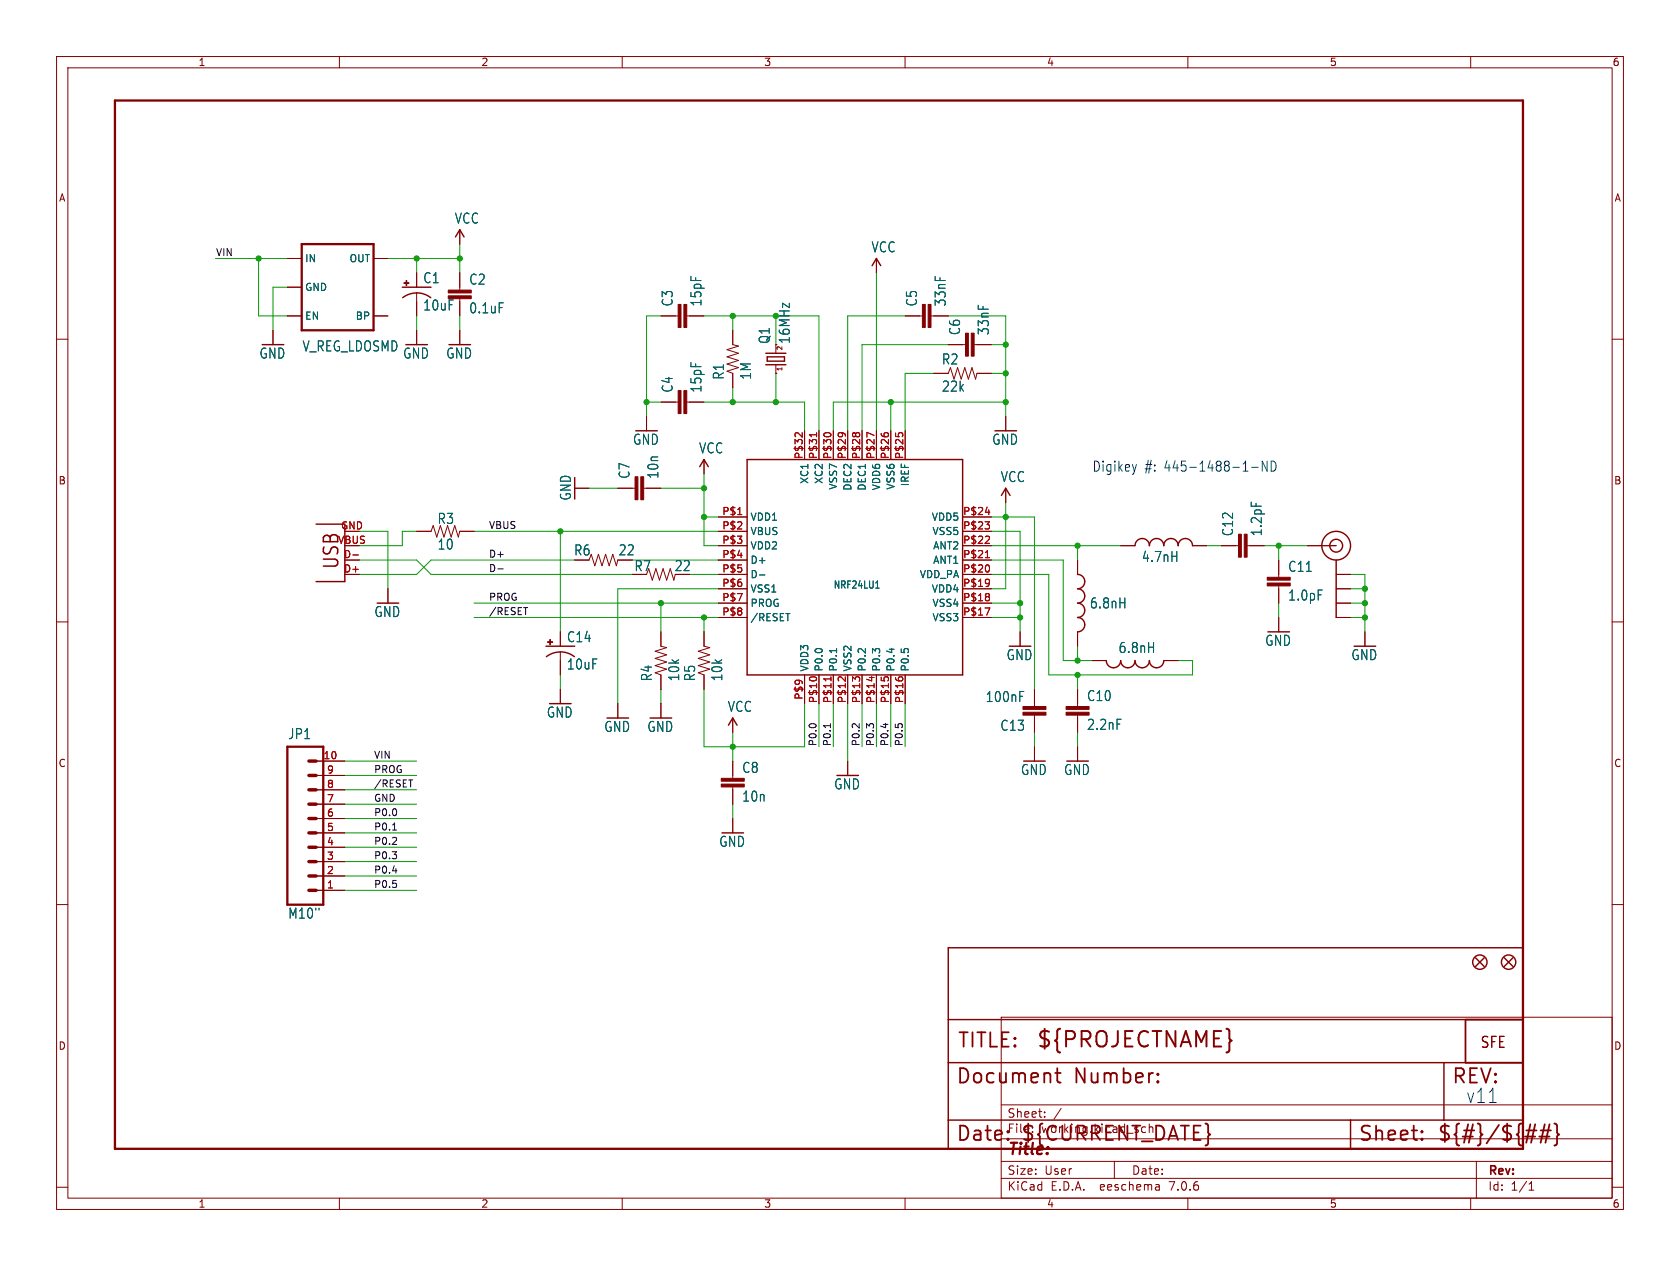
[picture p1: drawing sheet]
<svg xmlns="http://www.w3.org/2000/svg" width="297mm" height="224mm" viewBox="0 0 297 224" stroke-linecap="round" stroke-linejoin="round" font-family="sans-serif">
<g fill="none" stroke="#840000" stroke-width=".18">
<path d="M10 10h277v203.9h-277zM12 12h273v199.9h-273zM60 10v2M110 10v2M160 10v2M210 10v2M260 10v2M10 60h2M48.3 58.4v2.6M50.8 45.7h2.5M50.8 50.8h2.5M50.8 55.9h2.5"/>
<path d="M66 45.7h2.6M66 55.9h2.6M73.7 48.3v2.5M73.7 51.8v4.1M73.7 58.4v2.6M81.3 40.6v2.6M81.3 48.3v3M81.3 52.8v3.1M81.3 58.4v2.6M116.8 55.9h3.1M121.4 55.9h3.1M129.5 58.4v2.6l1.1 .2-2.1 .6 2.1 .7-2.1 .6 2.1 .7-2.1 .6 2.1 .6-2.1 .7 1 .3v2.6"/>
<path d="M154.9 45.7v2.6M160 55.9h3.1M164.6 55.9h3M285 60h2M114.3 73.7v2.5M116.8 71.1h3.1M121.4 71.1h3.1M137.2 66h.1M137.2 61v1.5M137.2 64.5v1.5M142.2 76.2v5.1M144.8 76.2v5.1"/>
<path d="M147.3 76.2v5.1M149.9 76.2v5.1M152.4 76.2v5.1M154.9 76.2v5.1M157.5 76.2v5.1M160 76.2v5.1M165.1 66h2.5l.4-1 .7 2.1 .6-2.1 .6 2.1 .7-2.1 .6 2.1 .6-2.1 .7 2.1 .2-1.1h2.6M167.6 61h3.1M172.2 61h3.1M177.8 73.7v2.5M61 99.1h2.5M73.7 94h2.5l.4-1 .6 2 .7-2 .6 2 .6-2 .7 2 .6-2 .6 2 .3-1h2.5"/>
<path d="M101.6 86.4h2.5M104.5 98l.7 2.1 .6-2.1 .6 2.1 .7-2.1 .6 2.1 .6-2.1 .7 2.1 .2-1M109.2 86.4h3.1M113.8 86.4h3M124.5 81.3v2.5M127 91.4h5.1M127 94h5.1M127 99.1h5.1M127 96.5h5.1M170.2 91.4h5.1M170.2 94h5.1M170.2 99.1h5.1"/>
<path d="M170.2 96.5h5.1M177.8 86.4v2.5M190.5 99.1v2.5M198.1 96.5h2.6M210.8 96.5h2.6M215.9 96.5h3M220.5 96.5h3M226.1 99.1v3M231.1 96.5h5.1M10 110h2M68.6 104.1v2.6M99.1 111.8v2.5"/>
<path d="M99.1 115.3v4.1M114.7 100.6l.6 2 .7-2 .6 2 .6-2 .7 2 .6-2 .6 2 .3-1M116.8 111.8v2.5l1.1 .3-2.1 .6 2.1 .6-2.1 .7 2.1 .6-2.1 .6 2.1 .7-2.1 .6 1 .4v2.5M124.5 111.8v2.5l1 .3-2.1 .6 2.1 .6-2.1 .7 2.1 .6-2.1 .6 2.1 .7-2.1 .6 1.1 .4v2.5M127 109.2h5.1M127 106.7h5.1M127 104.1h5.1M127 101.6h5.1M142.2 119.4v5.1M144.8 119.4v5.1M147.3 119.4v5.1M149.9 119.4v5.1"/>
<path d="M152.4 119.4v5.1M154.9 119.4v5.1M157.5 119.4v5.1M160 119.4v5.1M170.2 109.2h5.1M170.2 106.7h5.1M170.2 104.1h5.1M170.2 101.6h5.1M180.3 111.8v2.5M190.5 111.8v2.5M193 116.8h2.6M205.7 116.8h2.6"/>
<path d="M226.1 103.6v3.1M226.1 109.2v2.6M236.2 109.2h2.6M236.2 106.7h2.6M236.2 104.1h2.6M236.2 101.6h2.6M241.3 111.8v2.5M285 110h2M55.9 134.6h5.1M55.9 139.7h5.1M55.9 137.2h5.1M99.1 121.9v2.6"/>
<path d="M109.2 124.5v2.5M116.8 124.5v2.5M129.5 127v2.5M129.5 134.6v3.1M129.5 139.2v3M149.9 134.6v2.6M182.9 121.9v3.1M182.9 126.5v3M182.9 132.1v2.5M190.5 121.9v3.1M190.5 126.5v3M190.5 132.1v2.5"/>
<path d="M10 160h2M55.9 157.5h5.1M55.9 154.9h5.1M55.9 152.4h5.1M55.9 149.9h5.1M55.9 147.3h5.1M55.9 144.8h5.1M55.9 142.2h5.1M129.5 144.8v2.5M285 160h2M177 179.9h108v32h-108zM177 195.4h108"/>
<path d="M184.7 197.5v.1M184.7 196.7v.1M187.6 196l-1.3 2M10 210h2M60 211.9v2M110 211.9v2M160 211.9v2M177 208.4h108M177 205.4h108M177 201.4h108M197 205.4v3M204.9 209.6l.1 .9"/>
<path d="M205 210.4l-.2 .1M205 209.9h-.2M210 211.9v2M260 211.9v2M261 205.4v6.5M270.3 210.5h.9M270.3 209.4l.4-.4v1.5M285 210h2"/>
</g>
<g fill="#840000" stroke="#840000" stroke-width=".18">
<path d="M113.3 84.3h.5v4.1h-.5z"/>
<path d="M112.3 84.3h.5v4.1h-.5z"/>
<path d="M188.5 126h4v.5h-4z"/>
<path d="M188.5 125h4v.5h-4z"/>
<path d="M71.4 50h.9v.1h-.9z"/>
<path d="M71.8 49.6h.1v.9h-.1z"/>
<path d="M180.8 125h4.1v.5h-4.1z"/>
<path d="M180.8 126h4.1v.5h-4.1z"/>
<path d="M127.5 138.7h4.1v.5h-4.1z"/>
<path d="M127.5 137.7h4.1v.5h-4.1z"/>
<path d="M79.2 52.3h4.1v.5h-4.1z"/>
<path d="M79.2 51.3h4.1v.5h-4.1z"/>
<path d="M96.8 113.5h.9v.1h-.9z"/>
<path d="M97.2 113.1h.1v.9h-.1z"/>
<path d="M171.7 58.9h.5v4.1h-.5z"/>
<path d="M170.7 58.9h.5v4.1h-.5z"/>
<path d="M120.9 69.1h.5v4.1h-.5z"/>
<path d="M119.9 69.1h.5v4.1h-.5z"/>
<path d="M220 94.5h.5v4.1h-.5z"/>
<path d="M218.9 94.5h.6v4.1h-.6z"/>
<path d="M164.1 53.8h.5v4.1h-.5z"/>
<path d="M163.1 53.8h.5v4.1h-.5z"/>
<path d="M224 103.1h4.1v.5h-4.1z"/>
<path d="M224 102.1h4.1v.5h-4.1z"/>
<path d="M120.9 53.8h.5v4.1h-.5z"/>
<path d="M119.9 53.8h.5v4.1h-.5z"/>
</g>
<g fill="none" stroke="#840000" stroke-width=".25">
<path d="M71.1 50.8h5.1M71.2 52.7a4.1 4.1 0 0 1 4.9 0M80.5 41.9l.8-1.3 .7 1.3M154.2 47l.7-1.3 .8 1.3M135.4 64.5h3.5M135.4 62.5h3.5M135.6 63.1h3.1v.8h-3.1zM55.9 92.7h5.1v10.2h-5.1M123.7 82.6l.8-1.3 .7 1.3M132.1 81.3h38.1v38.1h-38.1zM177 87.6l.8-1.2 .8 1.2M200.7 96.5a1.27 1.27 0 0 1 1.2-1.2 1.27 1.27 0 0 1 1.3 1.2 1.27 1.27 0 0 1 1.3-1.2 1.27 1.27 0 0 1 1.2 1.2 1.27 1.27 0 0 1 1.3-1.2 1.27 1.27 0 0 1 1.3 1.2 1.27 1.27 0 0 1 1.2-1.2 1.27 1.27 0 0 1 1.3 1.2"/>
<path d="M236.2 99.1v10.1M96.5 114.3h5.1M96.6 116.2a4.1 4.1 0 0 1 4.9 0M190.5 101.6a1.27 1.27 0 0 1 1.3 1.3 1.27 1.27 0 0 1-1.3 1.2 1.27 1.27 0 0 1 1.3 1.3 1.27 1.27 0 0 1-1.3 1.3 1.27 1.27 0 0 1 1.3 1.3 1.27 1.27 0 0 1-1.3 1.2 1.27 1.27 0 0 1 1.3 1.3 1.27 1.27 0 0 1-1.3 1.3M195.6 116.8a1.27 1.27 0 0 0 1.2 1.3 1.27 1.27 0 0 0 1.3-1.3 1.27 1.27 0 0 0 1.3 1.3 1.27 1.27 0 0 0 1.3-1.3 1.27 1.27 0 0 0 1.2 1.3 1.27 1.27 0 0 0 1.3-1.3 1.27 1.27 0 0 0 1.3 1.3 1.27 1.27 0 0 0 1.2-1.3M128.8 128.3l.7-1.3 .8 1.3M167.6 167.6h101.6v35.6h-101.6zM260.9 169.4l1.5 1.5M262.4 169.4l-1.5 1.5M265.9 169.4l1.6 1.5M267.5 169.4l-1.6 1.5M167.6 188h101.6"/>
<path d="M167.6 180.3h101.6M167.6 198.1h101.6M238.8 198.1v5.1M255.3 188v10.1M259.1 180.3v7.7"/>
<circle cx="236.2" cy="96.5" r="2.54"/>
<circle cx="236.2" cy="96.5" r="1.14"/>
<circle cx="261.6" cy="170.2" r="1.27"/>
<circle cx="266.7" cy="170.2" r="1.27"/>
</g>
<g fill="none" stroke="#a90000" stroke-width=".18">
<path d="M141.8 76.5v.8l-.7-.7-.3-.1-.2 .2M144.4 76.5v.8M145.8 76.7l.3-.2 .7 .2M148.2 76.7l.1-.1a1.07 1.07 0 0 1 1 .1M148.7 76.5l.2 .2M150.8 76.7l.2-.2 .2 .2M151.3 76.7l.2-.2 .4 .2M154.5 77l-1.2-.5v.8M156.3 76.7l.2-.2 .5 .2M158.3 76.6v.6M158.9 76.7l.2-.2 .4 .2M62.4 98.2h.9"/>
<path d="M130.4 91h.7M174.1 92.3h.8l-.4 .5M174.2 98.6h.7M174.2 90.6h.8M174.8 92.8l.1 .2-.1 .5M174.8 94.9l.1 .2v.3l-.8 .7h.8M143.2 119.8l.4-.1 .6 .1M146.9 119.7v.7M149.4 119.7v.8l-.7-.7-.3-.1-.2 .1M151.3 119.8l.1-.1 .5 .1M154.1 119.7v.7M155.8 119.8v.6"/>
<path d="M156.3 119.8l.2-.1 .5 .1M158.9 119.8l.2-.1 .4 .1M174.1 107.5h.9l-.6 1.3M174.8 105.1l.1 .1-.1 .3M174.8 100l.1 .4-.1 .7M174.8 102.5l.1 .1a1.07 1.07 0 0 1-.2 1M174.8 105.6l.1 .2-.1 .4M174.9 103l-.1 .2M151.2 120.1l-.5-.4v.8"/>
</g>
<path d="M134.3 101.7h.9M138.9 108.5h.7M147.9 114.7v.7M154.8 104h.6M157.6 114.7v.7M180.3 122.3h.7" fill="none" stroke="#006464" stroke-width=".18"/>
<g fill="none" stroke="#840000" stroke-width=".32">
<path d="M186.5 189.8h1M186.9 188.9v2.2l.1 .3 .5 .1M204.7 191.2l.1 .2-.1 .1M204.7 191.2l-.1 .2 .1 .1M204.7 189.9v.2M204.7 191.2v.3M204.7 189.9l.1 .1-.1 .1M204.7 189.9l-.1 .1 .1 .1M269.8 199.9h1.8M271.4 198.9l-.7 3.2M272.4 199.9h1.8M273.1 198.9l-.7 3.2"/>
<path d="M273.9 198.9l-.7 3.2M274.8 198.7l.3 .2 .2 .2v1.2l.3 .4-.3 .3v1.2l-.2 .3-.3 .1M178.2 201.4l.1 .1-.1 .1M251.4 201.4l.1 .1-.1 .1M251.4 201.4l-.1 .1 .1 .1M251.4 200.1v.2M251.4 201.4v.2M251.4 200.1l.1 .1-.1 .1M251.4 200.1l-.1 .1 .1 .1M269.6 201h1.8M272.1 201h1.8"/>
</g>
<path d="M20.3 17.8h248.9v185.4h-248.9zM53.3 43.2h12.7v15.2h-12.7zM50.8 132.1h6.3v27.9h-6.3z" fill="none" stroke="#840000" stroke-width=".41"/>
<path d="M54.6 139.7h1.3M54.6 137.2h1.3M54.6 134.6h1.3M54.6 157.5h1.3M54.6 154.9h1.3M54.6 152.4h1.3M54.6 149.9h1.3M54.6 147.3h1.3M54.6 144.8h1.3M54.6 142.2h1.3" fill="none" stroke="#840000" stroke-width=".61"/>
<path d="M88 100.6h.9M92.6 107.5h.7M72.2 138h.8M146.8 128v.7M156.6 127.9v.8M69.4 146.8h.7M69.4 154h.8" fill="none" stroke="#0f0f0f" stroke-width=".18"/>
<path d="M200.9 82.2l-.3 1.1M221.3 82.7h1.1M224 81.6v1.7l-.8-1.7v1.7M224.7 81.6a.94 .94 0 0 1 .9 .6 .94 .94 0 0 1-.3 1.1h-.6z" fill="none" stroke="#0000c2" stroke-width=".18"/>
<g fill="none" stroke="#009600" stroke-width=".18">
<path d="M38.1 45.7h12.7M45.7 45.7v10.2h5.1M50.8 50.8h-2.5v7.6M68.6 45.7h12.7M73.7 45.7v2.6M73.7 55.9v2.5M81.3 43.2v5.1M81.3 55.9v2.5M116.8 55.9h-2.5v17.8M124.5 55.9h20.3v20.3M129.5 55.9v2.5M137.2 55.9v5.1"/>
<path d="M154.9 48.3v27.9M160 55.9h-10.1v20.3M167.6 55.9h10.2v17.8M114.3 71.1h2.5M124.5 71.1h17.7v5.1M129.5 68.6v2.5M137.2 66v5.1M157.5 71.1v5.1M165.1 66h-5.1v10.2M167.6 61h-15.2v15.2M175.3 61h2.5M175.3 66h2.5"/>
<path d="M177.8 71.1h-30.5v5.1M63.5 94h5.1v10.1M63.5 99.1h10.2l2.5 2.5h35.6M73.7 94h-2.6v2.5h-7.6M83.8 94h43.2M99.1 94v17.8M101.6 99.1h-25.4l-2.5 2.5h-10.2M104.1 86.4h5.1M111.8 99.1h15.2M116.8 86.4h7.7M124.5 83.8v12.7h2.5M124.5 91.4h2.5"/>
<path d="M175.3 94h5v17.8M175.3 91.4h7.6v30.5M175.3 96.5h22.8M175.3 99.1h12.7v17.7h5M177.8 88.9v15.2h-2.5M190.5 96.5v2.6M213.4 96.5h2.5M223.5 96.5h7.6M226.1 96.5v2.6M83.8 109.2h43.2M83.8 106.7h43.2M99.1 119.4v2.5"/>
<path d="M116.8 106.7v5.1M121.9 101.6h5.1M124.5 109.2v2.6M127 104.1h-17.8v20.4M175.3 109.2h5M175.3 106.7h5M175.3 101.6h10.1v17.8h25.4v-2.6h-2.5M190.5 114.3v2.5M190.5 119.4v2.5M226.1 106.7v2.5M238.8 109.2h2.5M238.8 101.6h2.5v10.2"/>
<path d="M238.8 106.7h2.5M238.8 104.1h2.5M61 134.6h12.7M61 139.7h12.7M61 137.2h12.7M116.8 121.9v2.6M124.5 121.9v10.2h17.7v-7.6M129.5 129.5v5.1M144.8 124.5v7.6M147.3 124.5v7.6M149.9 124.5v10.1M152.4 124.5v7.6"/>
<path d="M154.9 124.5v7.6M157.5 124.5v7.6M160 124.5v7.6M182.9 129.5v2.6M190.5 129.5v2.6M61 149.9h12.7M61 152.4h12.7M61 154.9h12.7M61 147.3h12.7M61 157.5h12.7M61 144.8h12.7M61 142.2h12.7"/>
<path d="M129.5 142.2v2.6"/>
</g>
<g fill="#009600" stroke="#009600" stroke-width=".18">
<circle cx="241.3" cy="106.7" r=".46"/>
<circle cx="241.3" cy="104.1" r=".46"/>
<circle cx="241.3" cy="109.2" r=".46"/>
<circle cx="73.7" cy="45.7" r=".46"/>
<circle cx="81.3" cy="45.7" r=".46"/>
<circle cx="45.7" cy="45.7" r=".46"/>
<circle cx="116.8" cy="106.7" r=".46"/>
<circle cx="129.5" cy="132.1" r=".46"/>
<circle cx="124.5" cy="109.2" r=".46"/>
<circle cx="99.1" cy="94" r=".46"/>
<circle cx="177.8" cy="61" r=".46"/>
<circle cx="180.3" cy="109.2" r=".46"/>
<circle cx="180.3" cy="106.7" r=".46"/>
<circle cx="157.5" cy="71.1" r=".46"/>
<circle cx="177.8" cy="66" r=".46"/>
<circle cx="177.8" cy="71.1" r=".46"/>
<circle cx="137.2" cy="55.9" r=".46"/>
<circle cx="129.5" cy="55.9" r=".46"/>
<circle cx="137.2" cy="71.1" r=".46"/>
<circle cx="129.5" cy="71.1" r=".46"/>
<circle cx="124.5" cy="91.4" r=".46"/>
<circle cx="124.5" cy="86.4" r=".46"/>
<circle cx="190.5" cy="96.5" r=".46"/>
<circle cx="190.5" cy="119.4" r=".46"/>
<circle cx="190.5" cy="116.8" r=".46"/>
<circle cx="177.8" cy="91.4" r=".46"/>
<circle cx="226.1" cy="96.5" r=".46"/>
<circle cx="114.3" cy="71.1" r=".46"/>
</g>
<text font-size="3.8" fill="#840000" x="183.1" y="185.7">${PROJECTNAME}</text>
<g font-size="3.5" fill="#840000">
<text x="60.2" y="100.8" transform="rotate(-90 60.2 100.8)">USB</text>
<text x="169.2" y="185.7">TITLE:</text>
<text x="168.9" y="192.1">Document</text>
<text x="189.9" y="192.1">Number:</text>
<text x="256.5" y="192.1">REV:</text>
<text x="168.9" y="202.2">Date:</text>
<text x="180.3" y="202.2">${CURRENT_DATE}</text>
<text x="240" y="202.2">Sheet:</text>
<text x="254" y="202.2">${#}/${##}</text>
</g>
<text font-size="3.5" fill="#0000c2" x="259.1" y="195.3">v11</text>
<text font-size="2.8" fill="#840000" x="178" y="204.8">Title:</text>
<text font-size="2.7" fill="#840000" x="261.6" y="185.6">SFE</text>
<g font-size="2.5" fill="#006464">
<text x="80.3" y="39.8">VCC</text>
<text x="154" y="44.8">VCC</text>
<text x="74.7" y="50.3">C1</text>
<text x="82.9" y="50.6">C2</text>
<text x="74.7" y="55.1">10uF</text>
<text x="82.9" y="55.6">0.1uF</text>
<text x="119.1" y="54.3" transform="rotate(-90 119.1 54.3)">C3</text>
<text x="124.2" y="54.3" transform="rotate(-90 124.2 54.3)">15pF</text>
<text x="162.3" y="54.3" transform="rotate(-90 162.3 54.3)">C5</text>
<text x="167.4" y="54.3" transform="rotate(-90 167.4 54.3)">33nF</text>
<text x="169.9" y="59.4" transform="rotate(-90 169.9 59.4)">C6</text>
<text x="175" y="59.4" transform="rotate(-90 175 59.4)">33nF</text>
<text x="45.8" y="63.6">GND</text>
<text x="53.4" y="62.4">V_REG_LDOSMD</text>
<text x="71.2" y="63.6">GND</text>
<text x="78.8" y="63.6">GND</text>
<text x="139.8" y="60.9" transform="rotate(-90 139.8 60.9)">16MHz</text>
<text x="166.4" y="64.7">R2</text>
<text x="119.1" y="69.5" transform="rotate(-90 119.1 69.5)">C4</text>
<text x="124.2" y="69.5" transform="rotate(-90 124.2 69.5)">15pF</text>
<text x="128.2" y="67.3" transform="rotate(-90 128.2 67.3)">R1</text>
<text x="133" y="67.3" transform="rotate(-90 133 67.3)">1M</text>
<text x="166.4" y="69.5">22k</text>
<text x="111.8" y="78.9">GND</text>
<text x="123.5" y="80.4">VCC</text>
<text x="175.3" y="78.9">GND</text>
<text x="101.2" y="88.6" transform="rotate(-90 101.2 88.6)">GND</text>
<text x="111.5" y="84.8" transform="rotate(-90 111.5 84.8)">C7</text>
<text x="116.6" y="84.8" transform="rotate(-90 116.6 84.8)">10n</text>
<text x="176.8" y="85.5">VCC</text>
<text x="77.3" y="92.9">R3</text>
<text x="218.2" y="94.9" transform="rotate(-90 218.2 94.9)">C12</text>
<text x="223.3" y="94.9" transform="rotate(-90 223.3 94.9)">1.2pF</text>
<text x="77.3" y="97.4">10</text>
<text x="201.8" y="99.6">4.7nH</text>
<text x="227.6" y="101.4">C11</text>
<text x="192.6" y="107.8">6.8nH</text>
<text x="227.6" y="106.4">1.0pF</text>
<text x="66.1" y="109.4">GND</text>
<text x="100.1" y="113.8">C14</text>
<text x="100.1" y="118.6">10uF</text>
<text x="177.9" y="117">GND</text>
<text x="197.7" y="115.7">6.8nH</text>
<text x="223.6" y="114.4">GND</text>
<text x="238.8" y="117">GND</text>
<text x="115.5" y="120.6" transform="rotate(-90 115.5 120.6)">R4</text>
<text x="120.3" y="120.6" transform="rotate(-90 120.3 120.6)">10k</text>
<text x="123.1" y="120.6" transform="rotate(-90 123.1 120.6)">R5</text>
<text x="127.9" y="120.6" transform="rotate(-90 127.9 120.6)">10k</text>
<text x="174.2" y="124.4">100nF</text>
<text x="192.1" y="124.2">C10</text>
<text x="50.9" y="131">JP1</text>
<text x="96.6" y="127.1">GND</text>
<text x="106.7" y="129.7">GND</text>
<text x="114.4" y="129.7">GND</text>
<text x="128.6" y="126.1">VCC</text>
<text x="176.8" y="129.5">C13</text>
<text x="192.1" y="129.3">2.2nF</text>
<text x="131.1" y="136.9">C8</text>
<text x="180.4" y="137.3">GND</text>
<text x="188" y="137.3">GND</text>
<text x="131.1" y="142">10n</text>
<text x="147.4" y="139.8">GND</text>
<text x="127.1" y="150">GND</text>
<text x="50.9" y="162.7">M10&quot;</text>
</g>
<g font-size="2.5" fill="#840000">
<text x="136.3" y="60.9" transform="rotate(-90 136.3 60.9)">Q1</text>
<text x="101.4" y="98.5">R6</text>
<text x="109.3" y="98.4">22</text>
<text x="112.1" y="101.3">R7</text>
<text x="119.2" y="101.2">22</text>
</g>
<g font-size="2.5" fill="#0000c2">
<text x="193" y="83.6">Digikey</text>
<text x="202.3" y="83.6">#:</text>
<text x="205.9" y="83.6">445-1488-1-ND</text>
</g>
<g font-size="2.1" fill="#840000">
<text x="178" y="197.9">Sheet:</text>
<text x="178" y="200.6">File:</text>
<text x="184.1" y="200.6">working.kicad_sch</text>
<text x="178" y="208">Size:</text>
<text x="184.7" y="208">User</text>
<text x="200" y="208">Date:</text>
<text x="263" y="208.2">Rev:</text>
<text x="178" y="210.8">KiCad</text>
<text x="185.7" y="210.8">E.D.A.</text>
<text x="194.6" y="210.8">eeschema</text>
<text x="207" y="210.8">7.0.6</text>
<text x="263" y="210.8">Id:</text>
<text x="267.1" y="210.8">1/1</text>
</g>
<g font-size="1.8" fill="#840000">
<text x="35" y="11.9">1</text>
<text x="85" y="11.9">2</text>
<text x="135" y="11.9">3</text>
<text x="185" y="11.9">4</text>
<text x="235" y="11.9">5</text>
<text x="285" y="11.9">6</text>
<text x="10.3" y="35.9">A</text>
<text x="285.3" y="35.9">A</text>
<text x="10.3" y="85.9">B</text>
<text x="285.3" y="85.9">B</text>
<text x="10.3" y="135.9">C</text>
<text x="285.3" y="135.9">C</text>
<text x="10.3" y="185.9">D</text>
<text x="285.3" y="185.9">D</text>
<text x="35" y="213.8">1</text>
<text x="85" y="213.8">2</text>
<text x="135" y="213.8">3</text>
<text x="185" y="213.8">4</text>
<text x="235" y="213.8">5</text>
<text x="285" y="213.8">6</text>
</g>
<g font-size="1.8" fill="#006464">
<text x="53.8" y="46.6">IN</text>
<text x="61.7" y="46.6">OUT</text>
<text x="53.8" y="51.7">GND</text>
<text x="53.8" y="56.7">EN</text>
<text x="62.8" y="56.7">BP</text>
<text x="143.1" y="85.7" transform="rotate(-90 143.1 85.7)">XC1</text>
<text x="145.6" y="85.7" transform="rotate(-90 145.6 85.7)">XC2</text>
<text x="148.2" y="86.7" transform="rotate(-90 148.2 86.7)">VSS7</text>
<text x="150.7" y="86.9" transform="rotate(-90 150.7 86.9)">DEC2</text>
<text x="153.3" y="86.9" transform="rotate(-90 153.3 86.9)">DEC1</text>
<text x="155.8" y="86.8" transform="rotate(-90 155.8 86.8)">VDD6</text>
<text x="158.3" y="86.7" transform="rotate(-90 158.3 86.7)">VSS6</text>
<text x="160.9" y="86.1" transform="rotate(-90 160.9 86.1)">IREF</text>
<text x="132.6" y="92.3">VDD1</text>
<text x="132.6" y="94.8">VBUS</text>
<text x="164.6" y="92.3">VDD5</text>
<text x="164.8" y="94.8">VSS5</text>
<text x="132.6" y="97.4">VDD2</text>
<text x="132.6" y="99.9">D+</text>
<text x="164.9" y="99.9">ANT1</text>
<text x="164.9" y="97.4">ANT2</text>
<text x="132.6" y="102.5">D-</text>
<text x="132.6" y="105">VSS1</text>
<text x="132.6" y="107.5">PROG</text>
<text x="147.3" y="104.3">NRF24LU1</text>
<text x="162.5" y="102.5">VDD_PA</text>
<text x="164.6" y="105">VDD4</text>
<text x="164.8" y="107.5">VSS4</text>
<text x="132.6" y="110.1">/RESET</text>
<text x="164.8" y="110.1">VSS3</text>
<text x="143.1" y="118.9" transform="rotate(-90 143.1 118.9)">VDD3</text>
<text x="145.6" y="118.9" transform="rotate(-90 145.6 118.9)">P0.0</text>
<text x="148.2" y="118.9" transform="rotate(-90 148.2 118.9)">P0.1</text>
<text x="150.7" y="118.9" transform="rotate(-90 150.7 118.9)">VSS2</text>
<text x="153.3" y="118.9" transform="rotate(-90 153.3 118.9)">P0.2</text>
<text x="155.8" y="118.9" transform="rotate(-90 155.8 118.9)">P0.3</text>
<text x="158.3" y="118.9" transform="rotate(-90 158.3 118.9)">P0.4</text>
<text x="160.9" y="118.9" transform="rotate(-90 160.9 118.9)">P0.5</text>
</g>
<g font-size="1.8" fill="#a90000">
<text x="142" y="81.3" transform="rotate(-90 142 81.3)">P$32</text>
<text x="144.5" y="81.3" transform="rotate(-90 144.5 81.3)">P$31</text>
<text x="147.1" y="81.3" transform="rotate(-90 147.1 81.3)">P$30</text>
<text x="149.6" y="81.3" transform="rotate(-90 149.6 81.3)">P$29</text>
<text x="152.1" y="81.3" transform="rotate(-90 152.1 81.3)">P$28</text>
<text x="154.7" y="81.3" transform="rotate(-90 154.7 81.3)">P$27</text>
<text x="157.2" y="81.3" transform="rotate(-90 157.2 81.3)">P$26</text>
<text x="159.8" y="81.3" transform="rotate(-90 159.8 81.3)">P$25</text>
<text x="60.2" y="93.7">GND</text>
<text x="127.6" y="91.2">P$1</text>
<text x="127.6" y="93.7">P$2</text>
<text x="170.2" y="93.7">P$23</text>
<text x="170.2" y="91.2">P$24</text>
<text x="59.7" y="96.3">VBUS</text>
<text x="60.7" y="101.3">D+</text>
<text x="60.7" y="98.8">D-</text>
<text x="127.6" y="96.3">P$3</text>
<text x="127.6" y="98.8">P$4</text>
<text x="127.6" y="101.3">P$5</text>
<text x="170.2" y="101.3">P$20</text>
<text x="170.2" y="98.8">P$21</text>
<text x="170.2" y="96.3">P$22</text>
<text x="127.6" y="103.9">P$6</text>
<text x="127.6" y="106.4">P$7</text>
<text x="170.2" y="106.4">P$18</text>
<text x="170.2" y="103.9">P$19</text>
<text x="127.6" y="109">P$8</text>
<text x="170.2" y="109">P$17</text>
<text x="142" y="123.9" transform="rotate(-90 142 123.9)">P$9</text>
<text x="144.5" y="124.5" transform="rotate(-90 144.5 124.5)">P$10</text>
<text x="147.1" y="124.5" transform="rotate(-90 147.1 124.5)">P$11</text>
<text x="149.6" y="124.5" transform="rotate(-90 149.6 124.5)">P$12</text>
<text x="152.1" y="124.5" transform="rotate(-90 152.1 124.5)">P$13</text>
<text x="154.7" y="124.5" transform="rotate(-90 154.7 124.5)">P$14</text>
<text x="157.2" y="124.5" transform="rotate(-90 157.2 124.5)">P$15</text>
<text x="159.8" y="124.5" transform="rotate(-90 159.8 124.5)">P$16</text>
<text x="57.1" y="134.4">10</text>
<text x="57.7" y="136.9">9</text>
<text x="57.7" y="142">7</text>
<text x="57.7" y="139.4">8</text>
<text x="57.7" y="149.6">4</text>
<text x="57.7" y="147.1">5</text>
<text x="57.7" y="144.5">6</text>
<text x="57.7" y="154.7">2</text>
<text x="57.7" y="152.1">3</text>
<text x="57.7" y="157.2">1</text>
</g>
<g font-size="1.7" fill="#0f0f0f">
<text x="38.1" y="45.4">VIN</text>
<text x="86.4" y="93.6">VBUS</text>
<text x="86.4" y="101.3">D-</text>
<text x="86.4" y="98.7">D+</text>
<text x="86.4" y="106.3">PROG</text>
<text x="86.4" y="108.9">/RESET</text>
<text x="66" y="136.8">PROG</text>
<text x="66" y="134.3">VIN</text>
<text x="144.4" y="132.1" transform="rotate(-90 144.4 132.1)">P0.0</text>
<text x="147" y="132.1" transform="rotate(-90 147 132.1)">P0.1</text>
<text x="152.1" y="132.1" transform="rotate(-90 152.1 132.1)">P0.2</text>
<text x="154.6" y="132.1" transform="rotate(-90 154.6 132.1)">P0.3</text>
<text x="157.1" y="132.1" transform="rotate(-90 157.1 132.1)">P0.4</text>
<text x="159.7" y="132.1" transform="rotate(-90 159.7 132.1)">P0.5</text>
<text x="66" y="141.9">GND</text>
<text x="66" y="139.4">/RESET</text>
<text x="66" y="149.5">P0.2</text>
<text x="66" y="147">P0.1</text>
<text x="66" y="144.4">P0.0</text>
<text x="66" y="152.1">P0.3</text>
<text x="66" y="154.6">P0.4</text>
<text x="66" y="157.1">P0.5</text>
</g>
<g font-size="1.2" fill="#840000">
<text x="138.5" y="65.7" transform="rotate(-90 138.5 65.7)">1</text>
<text x="138.5" y="62.1" transform="rotate(-90 138.5 62.1)">2</text>
</g>
</svg>
